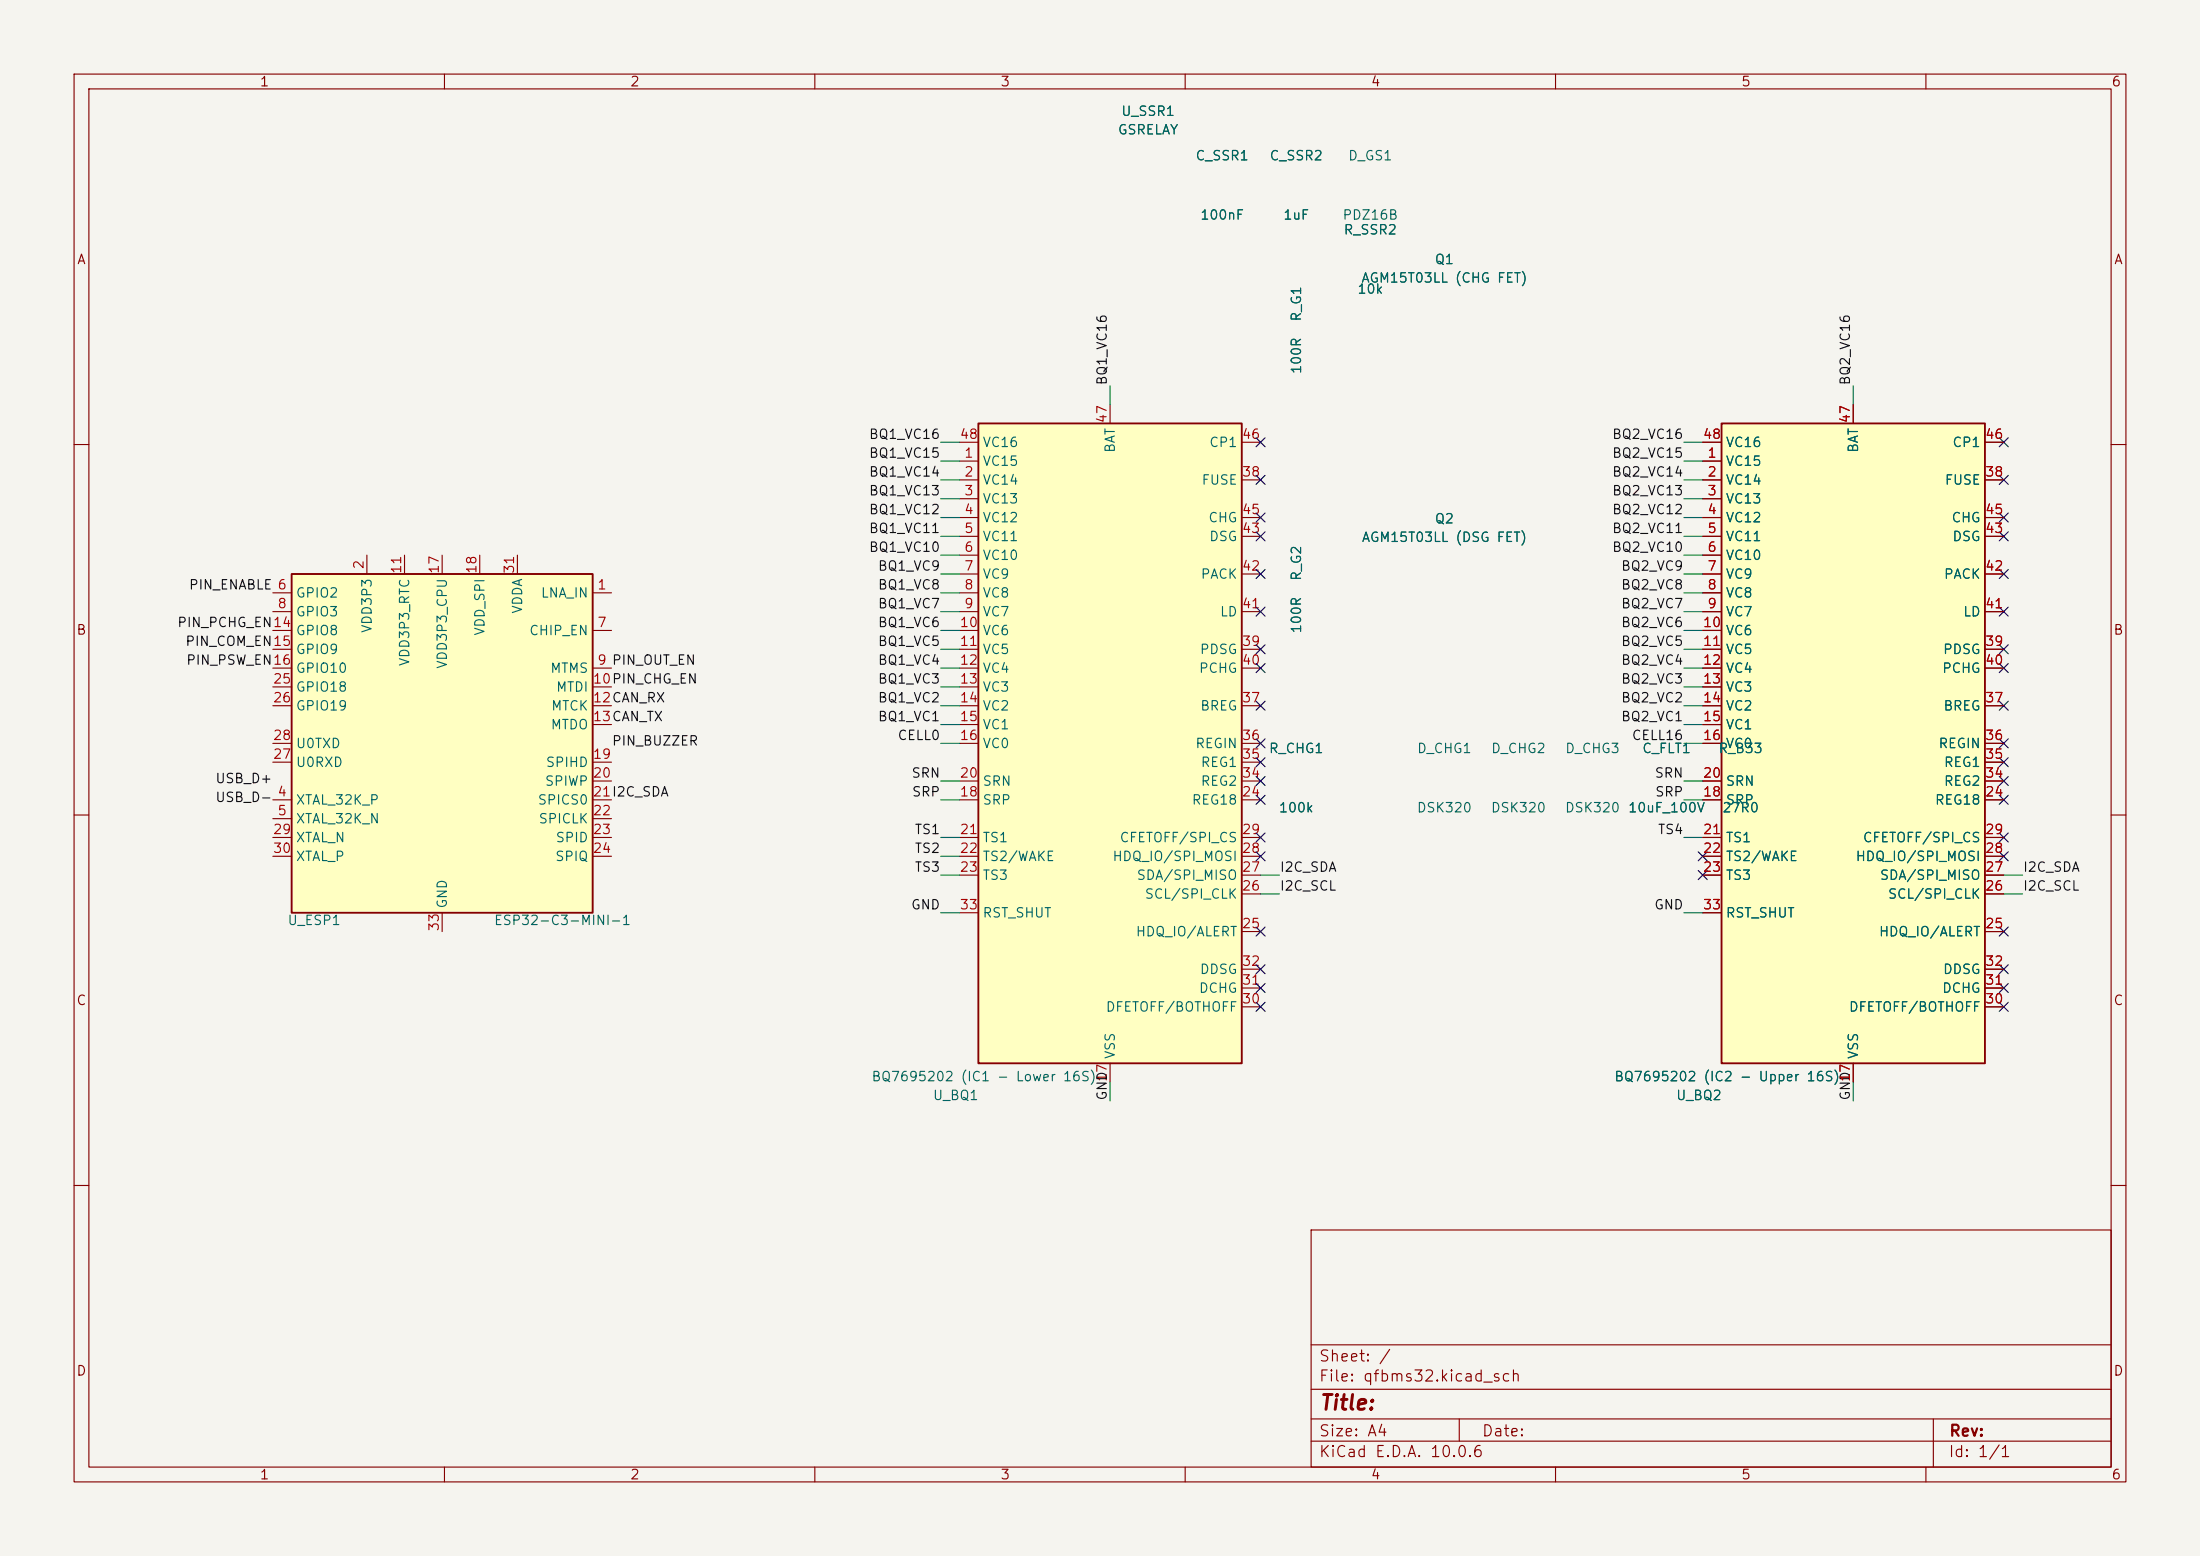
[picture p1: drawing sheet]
<svg xmlns="http://www.w3.org/2000/svg" width="297mm" height="210mm" viewBox="0 0 297 210" stroke-linecap="round" stroke-linejoin="round" font-family="sans-serif">
<path d="M0 0h297v210h-297z" fill="#f5f4ef" stroke="#f5f4ef" stroke-width=".14"/>
<g fill="none" stroke="#840000" stroke-width=".15">
<path d="M10 10h277v190h-277zM12 12h273v186h-273zM60 10v2M110 10v2M160 10v2M210 10v2M260 10v2M10 60h2M285 60h2M10 110h2M285 110h2M10 160h2"/>
<path d="M177 166h108v32h-108zM285 160h2M60 198v2M110 198v2M160 198v2M177 194.5h108M177 191.5h108M177 187.5h108M177 181.5h108M197 191.5v3M210 198v2M260 198v2"/>
<path d="M261 191.5v6.5"/>
</g>
<path d="M39.4 77.5h40.6v45.7h-40.6z" fill="#ffffc2"/>
<path d="M39.4 77.5h40.6v45.7h-40.6z" fill="none" stroke="#840000" stroke-width=".25"/>
<g fill="none" stroke="#840000" stroke-width=".15">
<path d="M49.5 74.9v2.6M54.6 74.9v2.6M59.7 74.9v2.6M64.8 74.9v2.6M69.8 74.9v2.6M36.8 80h2.6M36.8 85.1h2.6M36.8 82.6h2.6M36.8 90.2h2.6M36.8 92.7h2.6M36.8 95.3h2.6M36.8 87.6h2.6"/>
<path d="M80 80h2.5M80 85.1h2.5M80 90.2h2.5M80 92.7h2.5M80 95.3h2.5M80 97.8h2.5M36.8 108h2.6M36.8 110.5h2.6M36.8 102.9h2.6M36.8 113h2.6M36.8 115.6h2.6M36.8 100.3h2.6"/>
<path d="M80 108h2.5M80 110.5h2.5M80 102.9h2.5M80 105.4h2.5M80 113h2.5M80 115.6h2.5M59.7 123.2v2.5"/>
</g>
<path d="M132.1 57.2h35.5v86.3h-35.5z" fill="#ffffc2"/>
<path d="M132.1 57.2h35.5v86.3h-35.5z" fill="none" stroke="#840000" stroke-width=".25"/>
<g fill="none" stroke="#840000" stroke-width=".15">
<path d="M129.5 59.7h2.6M149.9 54.6v2.6M167.6 59.7h2.6M129.5 62.2h2.6M129.5 64.8h2.6M129.5 67.3h2.6M129.5 69.9h2.6M129.5 72.4h2.6M129.5 74.9h2.6M129.5 77.5h2.6M167.6 64.8h2.6M167.6 69.9h2.6"/>
<path d="M167.6 72.4h2.6M167.6 77.5h2.6M129.5 80h2.6M129.5 82.6h2.6M129.5 85.1h2.6M129.5 87.6h2.6M129.5 90.2h2.6M129.5 92.7h2.6M129.5 95.3h2.6M129.5 97.8h2.6M167.6 82.6h2.6M167.6 87.6h2.6"/>
<path d="M167.6 90.2h2.6M167.6 95.3h2.6M129.5 100.3h2.6M129.5 108h2.6M129.5 105.4h2.6M129.5 113h2.6M129.5 115.6h2.6M129.5 118.1h2.6M167.6 100.3h2.6M167.6 108h2.6M167.6 105.4h2.6M167.6 113h2.6"/>
<path d="M167.6 115.6h2.6M167.6 118.1h2.6M167.6 102.9h2.6M129.5 123.2h2.6M167.6 125.7h2.6M167.6 120.7h2.6M167.6 135.9h2.6M167.6 133.4h2.6M167.6 130.8h2.6M149.9 143.5v2.6"/>
</g>
<path d="M232.4 57.2h35.6v86.3h-35.6z" fill="#ffffc2"/>
<path d="M232.4 57.2h35.6v86.3h-35.6z" fill="none" stroke="#840000" stroke-width=".25"/>
<g fill="none" stroke="#840000" stroke-width=".15">
<path d="M229.9 59.7h2.5M250.2 54.6v2.6M268 59.7h2.5M229.9 62.2h2.5M229.9 64.8h2.5M229.9 67.3h2.5M229.9 69.9h2.5M229.9 72.4h2.5M229.9 74.9h2.5M229.9 77.5h2.5M268 64.8h2.5M268 69.9h2.5"/>
<path d="M268 72.4h2.5M268 77.5h2.5M229.9 80h2.5M229.9 82.6h2.5M229.9 85.1h2.5M229.9 87.6h2.5M229.9 90.2h2.5M229.9 92.7h2.5M229.9 95.3h2.5M229.9 97.8h2.5M268 82.6h2.5M268 87.6h2.5"/>
<path d="M268 90.2h2.5M268 95.3h2.5M229.9 100.3h2.5M229.9 108h2.5M229.9 105.4h2.5M229.9 113h2.5M229.9 115.6h2.5M229.9 118.1h2.5M268 100.3h2.5M268 108h2.5M268 105.4h2.5M268 113h2.5"/>
<path d="M268 115.6h2.5M268 118.1h2.5M268 102.9h2.5M229.9 123.2h2.5M268 125.7h2.5M268 120.7h2.5M268 135.9h2.5M268 133.4h2.5M268 130.8h2.5M250.2 143.5v2.6"/>
</g>
<g fill="none" stroke="#009600" stroke-width=".15">
<path d="M127 59.7h2.5M149.9 52.1v2.5M227.3 59.7h2.6M250.2 52.1v2.5M127 77.5h2.5M127 74.9h2.5M127 67.3h2.5M127 64.8h2.5M127 62.2h2.5M127 69.9h2.5M127 72.4h2.5M227.3 77.5h2.6"/>
<path d="M227.3 74.9h2.6M227.3 67.3h2.6M227.3 64.8h2.6M227.3 62.2h2.6M227.3 69.9h2.6M227.3 72.4h2.6M127 95.3h2.5M127 92.7h2.5M127 97.8h2.5M127 90.2h2.5M127 87.6h2.5M127 85.1h2.5"/>
<path d="M127 82.6h2.5M127 80h2.5M227.3 95.3h2.6M227.3 92.7h2.6M227.3 97.8h2.6M227.3 90.2h2.6M227.3 87.6h2.6M227.3 85.1h2.6M227.3 82.6h2.6M227.3 80h2.6M127 113h2.5M127 100.3h2.5"/>
<path d="M127 108h2.5M127 105.4h2.5M127 118.1h2.5M127 115.6h2.5M170.2 118.1h2.5M227.3 113h2.6M227.3 100.3h2.6M227.3 108h2.6M227.3 105.4h2.6M270.5 118.1h2.5M127 123.2h2.5M170.2 120.7h2.5"/>
<path d="M227.3 123.2h2.6M270.5 120.7h2.5M149.9 146.1v2.5M250.2 146.1v2.5"/>
</g>
<g fill="none" stroke="#000084" stroke-width=".15">
<path d="M169.6 59.1l1.2 1.2M170.8 59.1l-1.2 1.2M269.9 59.1l1.2 1.2M271.1 59.1l-1.2 1.2M169.6 76.9l1.2 1.2M169.6 71.8l1.2 1.2M169.6 69.2l1.2 1.3M169.6 64.2l1.2 1.2M170.8 76.9l-1.2 1.2M170.8 71.8l-1.2 1.2M170.8 69.2l-1.2 1.3M170.8 64.2l-1.2 1.2"/>
<path d="M269.9 76.9l1.2 1.2M269.9 71.8l1.2 1.2M269.9 69.2l1.2 1.3M269.9 64.2l1.2 1.2M271.1 76.9l-1.2 1.2M271.1 71.8l-1.2 1.2M271.1 69.2l-1.2 1.3M271.1 64.2l-1.2 1.2M169.6 81.9l1.2 1.3M169.6 94.6l1.2 1.3M169.6 87l1.2 1.2M169.6 89.6l1.2 1.2"/>
<path d="M169.6 99.7l1.2 1.2M170.8 81.9l-1.2 1.3M170.8 94.6l-1.2 1.3M170.8 87l-1.2 1.2M170.8 89.6l-1.2 1.2M170.8 99.7l-1.2 1.2M269.9 94.6l1.2 1.3M269.9 87l1.2 1.2M269.9 89.6l1.2 1.2M269.9 81.9l1.2 1.3M269.9 99.7l1.2 1.2M271.1 94.6l-1.2 1.3"/>
<path d="M271.1 87l-1.2 1.2M271.1 89.6l-1.2 1.2M271.1 81.9l-1.2 1.3M271.1 99.7l-1.2 1.2M169.6 102.3l1.2 1.2M169.6 115l1.2 1.2M169.6 112.4l1.2 1.2M169.6 107.3l1.2 1.3M169.6 104.8l1.2 1.2M170.8 102.3l-1.2 1.2M170.8 115l-1.2 1.2M170.8 112.4l-1.2 1.2"/>
<path d="M170.8 107.3l-1.2 1.3M170.8 104.8l-1.2 1.2M229.3 115l1.2 1.2M229.3 117.5l1.2 1.2M230.5 117.5l-1.2 1.2M230.5 115l-1.2 1.2M269.9 115l1.2 1.2M269.9 107.3l1.2 1.3M269.9 104.8l1.2 1.2M269.9 102.3l1.2 1.2M269.9 112.4l1.2 1.2M271.1 115l-1.2 1.2"/>
<path d="M271.1 107.3l-1.2 1.3M271.1 104.8l-1.2 1.2M271.1 102.3l-1.2 1.2M271.1 112.4l-1.2 1.2M169.6 125.1l1.2 1.2M169.6 135.3l1.2 1.2M169.6 132.7l1.2 1.3M169.6 130.2l1.2 1.2M170.8 125.1l-1.2 1.2M170.8 135.3l-1.2 1.2M170.8 132.7l-1.2 1.3M170.8 130.2l-1.2 1.2"/>
<path d="M269.9 125.1l1.2 1.2M269.9 135.3l1.2 1.2M269.9 132.7l1.2 1.3M269.9 130.2l1.2 1.2M271.1 125.1l-1.2 1.2M271.1 135.3l-1.2 1.2M271.1 132.7l-1.2 1.3M271.1 130.2l-1.2 1.2"/>
</g>
<text font-size="2" fill="#840000" x="178" y="190.8">Title:</text>
<g font-size="1.5" fill="#840000">
<text x="178" y="184.1">Sheet: /</text>
<text x="178" y="186.8">File: qfbms32.kicad_sch</text>
<text x="178" y="197">KiCad E.D.A. 10.0.6</text>
<text x="178" y="194.2">Size: A4</text>
<text x="200" y="194.2">Date:</text>
<text x="263" y="197">Id: 1/1</text>
<text x="263" y="194.2">Rev:</text>
</g>
<g font-size="1.3" fill="#840000">
<text x="35" y="12">1</text>
<text x="85" y="12">2</text>
<text x="135" y="12">3</text>
<text x="185" y="12">4</text>
<text x="235" y="12">5</text>
<text x="285" y="12">6</text>
<text x="10.3" y="36">A</text>
<text x="285.3" y="36">A</text>
<text x="10.2" y="86">B</text>
<text x="285.2" y="86">B</text>
<text x="10.2" y="136">C</text>
<text x="285.2" y="136">C</text>
<text x="10.2" y="186">D</text>
<text x="285.2" y="186">D</text>
<text x="35" y="200">1</text>
<text x="85" y="200">2</text>
<text x="135" y="200">3</text>
<text x="185" y="200">4</text>
<text x="235" y="200">5</text>
<text x="285" y="200">6</text>
</g>
<g font-size="1.3" fill="#006464">
<text x="151.3" y="16">U_SSR1</text>
<text x="150.8" y="18.5">GSRELAY</text>
<text x="161.3" y="22">C_SSR1</text>
<text x="171.3" y="22">C_SSR2</text>
<text x="181.9" y="22">D_GS1</text>
<text x="161.9" y="30">100nF</text>
<text x="173.1" y="30">1uF</text>
<text x="181.2" y="30">PDZ16B</text>
<text x="181.3" y="32">R_SSR2</text>
<text x="193.6" y="36">Q1</text>
<text x="183.1" y="40">10k</text>
<text x="183.7" y="38.5">AGM15T03LL (CHG FET)</text>
<text x="176" y="43.5" transform="rotate(-90 176 43.5)">R_G1</text>
<text x="176" y="50.6" transform="rotate(-90 176 50.6)">100R</text>
<text x="132.6" y="63.2">VC15</text>
<text x="132.6" y="65.7">VC14</text>
<text x="132.6" y="60.7">VC16</text>
<text x="150.8" y="61.2" transform="rotate(-90 150.8 61.2)">BAT</text>
<text x="162.1" y="65.7">FUSE</text>
<text x="163.2" y="60.7">CP1</text>
<text x="232.9" y="63.2">VC15</text>
<text x="232.9" y="65.7">VC14</text>
<text x="232.9" y="60.7">VC16</text>
<text x="251.2" y="61.2" transform="rotate(-90 251.2 61.2)">BAT</text>
<text x="262.5" y="65.7">FUSE</text>
<text x="263.5" y="60.7">CP1</text>
<text x="132.6" y="68.3">VC13</text>
<text x="132.6" y="70.8">VC12</text>
<text x="163" y="70.8">CHG</text>
<text x="193.6" y="71">Q2</text>
<text x="232.9" y="68.3">VC13</text>
<text x="232.9" y="70.8">VC12</text>
<text x="263.4" y="70.8">CHG</text>
<text x="132.6" y="73.4">VC11</text>
<text x="132.6" y="75.9">VC10</text>
<text x="163.2" y="73.4">DSG</text>
<text x="183.7" y="73.5">AGM15T03LL (DSG FET)</text>
<text x="232.9" y="73.4">VC11</text>
<text x="232.9" y="75.9">VC10</text>
<text x="263.5" y="73.4">DSG</text>
<text x="39.9" y="81">GPIO2</text>
<text x="39.9" y="83.5">GPIO3</text>
<text x="70.8" y="82.9" transform="rotate(-90 70.8 82.9)">VDDA</text>
<text x="72.9" y="81">LNA_IN</text>
<text x="132.6" y="78.4">VC9</text>
<text x="132.6" y="81">VC8</text>
<text x="132.6" y="83.5">VC7</text>
<text x="162" y="78.4">PACK</text>
<text x="164.6" y="83.5">LD</text>
<text x="176" y="78.5" transform="rotate(-90 176 78.5)">R_G2</text>
<text x="232.9" y="78.4">VC9</text>
<text x="232.9" y="81">VC8</text>
<text x="232.9" y="83.5">VC7</text>
<text x="262.3" y="78.4">PACK</text>
<text x="264.9" y="83.5">LD</text>
<text x="39.9" y="86.1">GPIO8</text>
<text x="39.9" y="88.6">GPIO9</text>
<text x="50.5" y="85.5" transform="rotate(-90 50.5 85.5)">VDD3P3</text>
<text x="55.6" y="90" transform="rotate(-90 55.6 90)">VDD3P3_RTC</text>
<text x="65.7" y="85.9" transform="rotate(-90 65.7 85.9)">VDD_SPI</text>
<text x="71.4" y="86.1">CHIP_EN</text>
<text x="132.6" y="86.1">VC6</text>
<text x="132.6" y="88.6">VC5</text>
<text x="161.9" y="88.6">PDSG</text>
<text x="176" y="85.6" transform="rotate(-90 176 85.6)">100R</text>
<text x="232.9" y="86.1">VC6</text>
<text x="232.9" y="88.6">VC5</text>
<text x="262.2" y="88.6">PDSG</text>
<text x="39.9" y="91.1">GPIO10</text>
<text x="39.9" y="93.7">GPIO18</text>
<text x="60.7" y="90.4" transform="rotate(-90 60.7 90.4)">VDD3P3_CPU</text>
<text x="74.2" y="91.1">MTMS</text>
<text x="75" y="93.7">MTDI</text>
<text x="132.6" y="91.1">VC4</text>
<text x="132.6" y="93.7">VC3</text>
<text x="161.8" y="91.1">PCHG</text>
<text x="232.9" y="91.1">VC4</text>
<text x="232.9" y="93.7">VC3</text>
<text x="262.1" y="91.1">PCHG</text>
<text x="39.9" y="96.2">GPIO19</text>
<text x="39.9" y="101.3">U0TXD</text>
<text x="74.3" y="98.8">MTDO</text>
<text x="74.3" y="96.2">MTCK</text>
<text x="132.6" y="96.2">VC2</text>
<text x="132.6" y="98.8">VC1</text>
<text x="132.6" y="101.3">VC0</text>
<text x="161.3" y="101.3">REGIN</text>
<text x="161.9" y="96.2">BREG</text>
<text x="171.2" y="102">R_CHG1</text>
<text x="191.2" y="102">D_CHG1</text>
<text x="201.2" y="102">D_CHG2</text>
<text x="211.2" y="102">D_CHG3</text>
<text x="221.6" y="102">C_FLT1</text>
<text x="231.9" y="102">R_B33</text>
<text x="232.9" y="96.2">VC2</text>
<text x="232.9" y="98.8">VC1</text>
<text x="232.9" y="101.3">VC0</text>
<text x="261.6" y="101.3">REGIN</text>
<text x="262.3" y="96.2">BREG</text>
<text x="39.9" y="103.8">U0RXD</text>
<text x="73.5" y="106.4">SPIWP</text>
<text x="73.6" y="103.8">SPIHD</text>
<text x="132.6" y="106.4">SRN</text>
<text x="162" y="106.4">REG2</text>
<text x="162" y="103.8">REG1</text>
<text x="232.9" y="106.4">SRN</text>
<text x="262.3" y="106.4">REG2</text>
<text x="262.3" y="103.8">REG1</text>
<text x="39.9" y="108.9">XTAL_32K_P</text>
<text x="39.9" y="111.5">XTAL_32K_N</text>
<text x="39.9" y="114">XTAL_N</text>
<text x="72.5" y="108.9">SPICS0</text>
<text x="72.6" y="111.5">SPICLK</text>
<text x="74.9" y="114">SPID</text>
<text x="132.6" y="108.9">SRP</text>
<text x="132.6" y="114">TS1</text>
<text x="151.1" y="114">CFETOFF/SPI_CS</text>
<text x="160.8" y="108.9">REG18</text>
<text x="172.5" y="110">100k</text>
<text x="191.2" y="110">DSK320</text>
<text x="201.2" y="110">DSK320</text>
<text x="211.2" y="110">DSK320</text>
<text x="219.7" y="110">10uF_100V</text>
<text x="232.4" y="110">27R0</text>
<text x="232.9" y="108.9">SRP</text>
<text x="232.9" y="114">TS1</text>
<text x="251.4" y="114">CFETOFF/SPI_CS</text>
<text x="261.1" y="108.9">REG18</text>
<text x="39.9" y="116.5">XTAL_P</text>
<text x="74.9" y="116.5">SPIQ</text>
<text x="132.6" y="116.5">TS2/WAKE</text>
<text x="132.6" y="119.1">TS3</text>
<text x="150.1" y="116.5">HDQ_IO/SPI_MOSI</text>
<text x="153.4" y="119.1">SDA/SPI_MISO</text>
<text x="232.9" y="116.5">TS2/WAKE</text>
<text x="232.9" y="119.1">TS3</text>
<text x="250.4" y="116.5">HDQ_IO/SPI_MOSI</text>
<text x="253.7" y="119.1">SDA/SPI_MISO</text>
<text x="38.7" y="125.2">U_ESP1</text>
<text x="60.7" y="122.7" transform="rotate(-90 60.7 122.7)">GND</text>
<text x="66.6" y="125.2">ESP32-C3-MINI-1</text>
<text x="132.6" y="124.2">RST_SHUT</text>
<text x="154.4" y="121.6">SCL/SPI_CLK</text>
<text x="232.9" y="124.2">RST_SHUT</text>
<text x="254.8" y="121.6">SCL/SPI_CLK</text>
<text x="153.2" y="126.7">HDQ_IO/ALERT</text>
<text x="161.9" y="131.8">DDSG</text>
<text x="253.6" y="126.7">HDQ_IO/ALERT</text>
<text x="262.2" y="131.8">DDSG</text>
<text x="149.2" y="136.9">DFETOFF/BOTHOFF</text>
<text x="161.8" y="134.3">DCHG</text>
<text x="249.5" y="136.9">DFETOFF/BOTHOFF</text>
<text x="262.1" y="134.3">DCHG</text>
<text x="150.8" y="143" transform="rotate(-90 150.8 143)">VSS</text>
<text x="251.2" y="143" transform="rotate(-90 251.2 143)">VSS</text>
<text x="117.6" y="146.3">BQ7695202 (IC1 - Lower 16S)</text>
<text x="125.9" y="148.8">U_BQ1</text>
<text x="217.8" y="146.3">BQ7695202 (IC2 - Upper 16S)</text>
<text x="226.2" y="148.8">U_BQ2</text>
</g>
<g font-size="1.3" fill="#0f0f0f">
<text x="149.7" y="52.1" transform="rotate(-90 149.7 52.1)">BQ1_VC16</text>
<text x="250.1" y="52.1" transform="rotate(-90 250.1 52.1)">BQ2_VC16</text>
<text x="117.2" y="59.6">BQ1_VC16</text>
<text x="217.5" y="59.6">BQ2_VC16</text>
<text x="117.2" y="64.6">BQ1_VC14</text>
<text x="117.2" y="62.1">BQ1_VC15</text>
<text x="217.5" y="64.6">BQ2_VC14</text>
<text x="217.5" y="62.1">BQ2_VC15</text>
<text x="117.2" y="69.7">BQ1_VC12</text>
<text x="117.2" y="67.2">BQ1_VC13</text>
<text x="217.5" y="69.7">BQ2_VC12</text>
<text x="217.5" y="67.2">BQ2_VC13</text>
<text x="117.2" y="74.8">BQ1_VC10</text>
<text x="117.2" y="72.3">BQ1_VC11</text>
<text x="118.4" y="77.3">BQ1_VC9</text>
<text x="217.5" y="74.8">BQ2_VC10</text>
<text x="217.5" y="72.3">BQ2_VC11</text>
<text x="218.8" y="77.3">BQ2_VC9</text>
<text x="25.4" y="79.9">PIN_ENABLE 6</text>
<text x="118.4" y="82.4">BQ1_VC7</text>
<text x="118.4" y="79.9">BQ1_VC8</text>
<text x="218.8" y="82.4">BQ2_VC7</text>
<text x="218.8" y="79.9">BQ2_VC8</text>
<text x="23.8" y="85">PIN_PCHG_EN14</text>
<text x="24.9" y="87.5">PIN_COM_EN15</text>
<text x="118.4" y="87.5">BQ1_VC5</text>
<text x="118.4" y="85">BQ1_VC6</text>
<text x="218.8" y="87.5">BQ2_VC5</text>
<text x="218.8" y="85">BQ2_VC6</text>
<text x="25.1" y="90">PIN_PSW_EN16</text>
<text x="118.4" y="95.1">BQ1_VC2</text>
<text x="118.4" y="92.6">BQ1_VC3</text>
<text x="118.4" y="90">BQ1_VC4</text>
<text x="218.8" y="92.6">BQ2_VC3</text>
<text x="218.8" y="95.1">BQ2_VC2</text>
<text x="218.8" y="90">BQ2_VC4</text>
<text x="82.5" y="100.9">PIN_BUZZER</text>
<text x="118.4" y="97.7">BQ1_VC1</text>
<text x="121.1" y="100.2">CELL0</text>
<text x="218.8" y="97.7">BQ2_VC1</text>
<text x="220.2" y="100.2">CELL16</text>
<text x="29" y="106">USB_D+</text>
<text x="123" y="105.3">SRN</text>
<text x="123" y="107.8">SRP</text>
<text x="223.3" y="105.3">SRN</text>
<text x="223.4" y="107.8">SRP</text>
<text x="29" y="108.6">USB_D-</text>
<text x="123.4" y="112.9">TS1</text>
<text x="223.7" y="112.9">TS4</text>
<text x="123.4" y="115.4">TS2</text>
<text x="123.4" y="118">TS3</text>
<text x="172.7" y="118">I2C_SDA</text>
<text x="273" y="118">I2C_SDA</text>
<text x="122.9" y="123.1">GND</text>
<text x="172.7" y="120.5">I2C_SCL</text>
<text x="223.2" y="123.1">GND</text>
<text x="273" y="120.5">I2C_SCL</text>
<text x="149.7" y="148.6" transform="rotate(-90 149.7 148.6)">GND</text>
<text x="250.1" y="148.6" transform="rotate(-90 250.1 148.6)">GND</text>
</g>
<g font-size="1.3" fill="#a90000">
<text x="129.5" y="59.6">48</text>
<text x="149.7" y="57.2" transform="rotate(-90 149.7 57.2)">47</text>
<text x="167.6" y="59.6">46</text>
<text x="229.8" y="59.6">48</text>
<text x="250.1" y="57.2" transform="rotate(-90 250.1 57.2)">47</text>
<text x="267.9" y="59.6">46</text>
<text x="130.1" y="62.1">1</text>
<text x="130.1" y="64.6">2</text>
<text x="167.6" y="64.6">38</text>
<text x="230.4" y="62.1">1</text>
<text x="230.4" y="64.6">2</text>
<text x="267.9" y="64.6">38</text>
<text x="130.1" y="67.2">3</text>
<text x="130.1" y="69.7">4</text>
<text x="167.6" y="69.7">45</text>
<text x="230.4" y="67.2">3</text>
<text x="230.4" y="69.7">4</text>
<text x="267.9" y="69.7">45</text>
<text x="49.4" y="76.9" transform="rotate(-90 49.4 76.9)">2</text>
<text x="54.5" y="77.5" transform="rotate(-90 54.5 77.5)">11</text>
<text x="59.6" y="77.5" transform="rotate(-90 59.6 77.5)">17</text>
<text x="64.6" y="77.5" transform="rotate(-90 64.6 77.5)">18</text>
<text x="69.7" y="77.5" transform="rotate(-90 69.7 77.5)">31</text>
<text x="130.1" y="72.3">5</text>
<text x="130.1" y="74.8">6</text>
<text x="130.1" y="77.3">7</text>
<text x="167.6" y="77.3">42</text>
<text x="167.6" y="72.3">43</text>
<text x="230.4" y="72.3">5</text>
<text x="230.4" y="74.8">6</text>
<text x="230.4" y="77.3">7</text>
<text x="267.9" y="77.3">42</text>
<text x="267.9" y="72.3">43</text>
<text x="37.4" y="82.4">8</text>
<text x="80.5" y="79.9">1</text>
<text x="130.1" y="79.9">8</text>
<text x="130.1" y="82.4">9</text>
<text x="167.6" y="82.4">41</text>
<text x="230.4" y="79.9">8</text>
<text x="230.4" y="82.4">9</text>
<text x="267.9" y="82.4">41</text>
<text x="80.5" y="85">7</text>
<text x="129.5" y="85">10</text>
<text x="129.5" y="87.5">11</text>
<text x="167.6" y="87.5">39</text>
<text x="229.8" y="85">10</text>
<text x="229.8" y="87.5">11</text>
<text x="267.9" y="87.5">39</text>
<text x="36.8" y="92.6">25</text>
<text x="36.8" y="95.1">26</text>
<text x="79.9" y="92.6">10PIN_CHG_EN</text>
<text x="79.9" y="95.1">12CAN_RX</text>
<text x="80.5" y="90">9 PIN_OUT_EN</text>
<text x="129.5" y="90">12</text>
<text x="129.5" y="92.6">13</text>
<text x="129.5" y="95.1">14</text>
<text x="167.6" y="95.1">37</text>
<text x="167.6" y="90">40</text>
<text x="229.8" y="90">12</text>
<text x="229.8" y="92.6">13</text>
<text x="229.8" y="95.1">14</text>
<text x="267.9" y="95.1">37</text>
<text x="267.9" y="90">40</text>
<text x="36.8" y="100.2">28</text>
<text x="79.9" y="97.7">13CAN_TX</text>
<text x="129.5" y="97.7">15</text>
<text x="129.5" y="100.2">16</text>
<text x="167.6" y="100.2">36</text>
<text x="229.8" y="97.7">15</text>
<text x="229.8" y="100.2">16</text>
<text x="267.9" y="100.2">36</text>
<text x="36.8" y="102.7">27</text>
<text x="37.4" y="107.8">4</text>
<text x="79.9" y="102.7">19</text>
<text x="79.9" y="105.3">20</text>
<text x="79.9" y="107.8">21I2C_SDA</text>
<text x="129.5" y="107.8">18</text>
<text x="129.5" y="105.3">20</text>
<text x="167.6" y="107.8">24</text>
<text x="167.6" y="105.3">34</text>
<text x="167.6" y="102.7">35</text>
<text x="229.8" y="107.8">18</text>
<text x="229.8" y="105.3">20</text>
<text x="267.9" y="107.8">24</text>
<text x="267.9" y="105.3">34</text>
<text x="267.9" y="102.7">35</text>
<text x="36.8" y="112.9">29</text>
<text x="37.4" y="110.4">5</text>
<text x="79.9" y="110.4">22</text>
<text x="79.9" y="112.9">23</text>
<text x="129.5" y="112.9">21</text>
<text x="167.6" y="112.9">29</text>
<text x="229.8" y="112.9">21</text>
<text x="267.9" y="112.9">29</text>
<text x="36.8" y="115.4">30</text>
<text x="79.9" y="115.4">24</text>
<text x="129.5" y="115.4">22</text>
<text x="129.5" y="118">23</text>
<text x="167.6" y="118">27</text>
<text x="167.6" y="115.4">28</text>
<text x="229.8" y="115.4">22</text>
<text x="229.8" y="118">23</text>
<text x="267.9" y="118">27</text>
<text x="267.9" y="115.4">28</text>
<text x="59.6" y="125.8" transform="rotate(-90 59.6 125.8)">33</text>
<text x="129.5" y="123.1">33</text>
<text x="167.6" y="125.6">25</text>
<text x="167.6" y="120.5">26</text>
<text x="229.8" y="123.1">33</text>
<text x="267.9" y="125.6">25</text>
<text x="267.9" y="120.5">26</text>
<text x="167.6" y="130.7">32</text>
<text x="267.9" y="130.7">32</text>
<text x="167.6" y="135.8">30</text>
<text x="167.6" y="133.2">31</text>
<text x="267.9" y="135.8">30</text>
<text x="267.9" y="133.2">31</text>
<text x="149.7" y="146.1" transform="rotate(-90 149.7 146.1)">17</text>
<text x="250.1" y="146.1" transform="rotate(-90 250.1 146.1)">17</text>
</g>
</svg>
